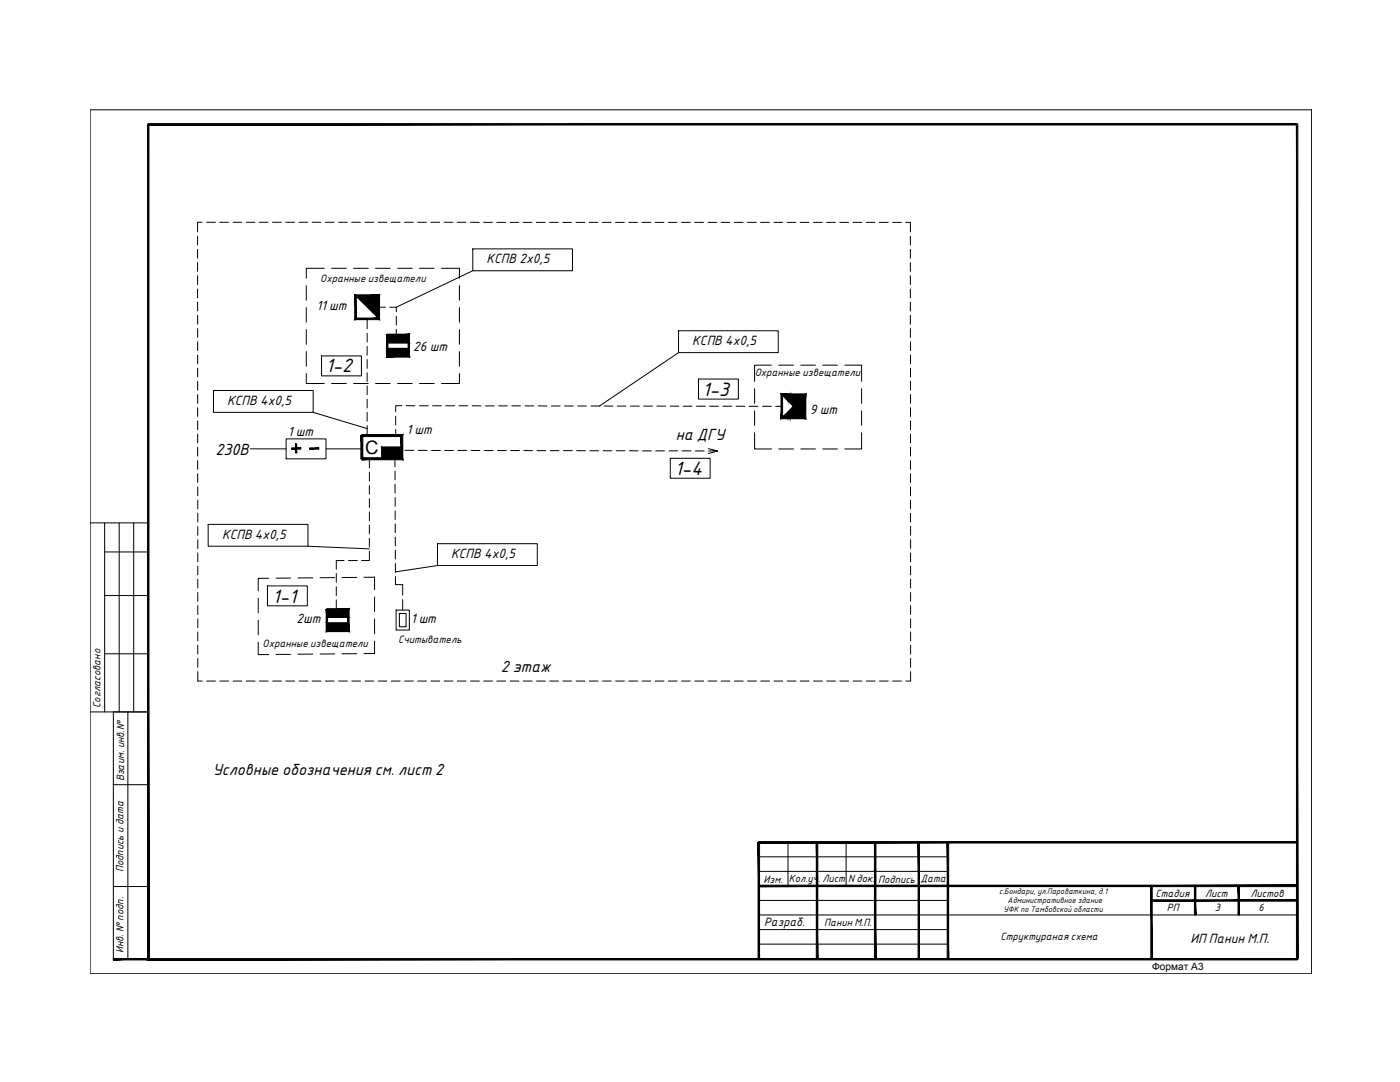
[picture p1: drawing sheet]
<svg xmlns="http://www.w3.org/2000/svg" width="279mm" height="216mm" viewBox="0 0 279 216" stroke-linecap="round" stroke-linejoin="round" font-family="sans-serif">
<!-- layer: DESC -->
<g fill="none" stroke="#000" stroke-width=".2">
<path d="M18 21.9h243.8v172.4h-243.8zM39.4 47.1v1.8M39.4 49.8v1.7M39.4 52.4v1.8M39.4 55v1.8M39.4 57.7v1.7M40.3 44.4h-.9v1.9M41.2 44.4h1.8M43.9 44.4h1.7M46.5 44.4h1.8M49.1 44.4h1.8M51.7 44.4h1.8"/>
<path d="M54.4 44.4h1.7M57 44.4h1.8M59.7 44.4h1.7M61.1 57v2.9M62.3 44.4h1.7M64.7 53.5h-3.6v2M64.9 44.4h1.8M66.2 53.5h2.9M67.6 44.4h1.7M70.2 44.4h1.7M70.6 53.5h2.9M72.8 44.4h1.8"/>
<path d="M74.9 53.5h3M75.5 44.4h1.7M78.1 44.4h1.7M79.3 53.5h3M80.7 44.4h1.8M83.3 44.4h1.8M83.7 53.5h2.9M86 44.4h1.7M88.1 53.5h3.6v2M88.6 44.4h1.8M91.2 44.4h1.8M91.7 57v2.9"/>
<path d="M93.9 44.4h1.7M94.4 49.7h19.9v4.3h-19.9zM94.4 54l-15.3 7.3M96.5 44.4h1.8M99.1 44.4h1.8M101.8 44.4h1.7M104.4 44.4h1.8M107.1 44.4h1.7M109.7 44.4h1.7M112.3 44.4h1.8M114.9 44.4h1.8M117.6 44.4h1.7"/>
<path d="M120.2 44.4h1.8M122.8 44.4h1.8M125.5 44.4h1.7M128.1 44.4h1.8M130.7 44.4h1.8M133.4 44.4h1.7M136 44.4h1.8M138.6 44.4h1.8M141.3 44.4h1.7M143.9 44.4h1.8M146.5 44.4h1.8M149.2 44.4h1.7"/>
<path d="M151.8 44.4h1.8M154.4 44.4h1.8M157.1 44.4h1.7M159.7 44.4h1.8M162.3 44.4h1.8M165 44.4h1.7M167.6 44.4h1.7M170.2 44.4h1.8M172.9 44.4h1.7M175.5 44.4h1.8M178.1 44.4h1.8M180.8 44.4h.9v1.9"/>
<path d="M181.7 47.1v1.8M181.7 49.8v1.7M181.7 52.4v1.8M181.7 55v1.8M181.7 57.7v1.7M39.4 60.3v1.7M39.4 62.9v1.8M39.4 65.6v1.7M39.4 68.2v1.7M39.4 70.8v1.8M39.4 73.5v1.7M39.4 76.1v1.8"/>
<path d="M39.4 78.7v1.8M42.6 77.9h19.9v4.4h-19.9zM61.1 74.5v2h3.6M61.1 61.4v2.9M61.1 65.8v2.9M61.1 70.2v2.9M64.2 71h7.9v4h-7.9zM66.2 76.5h2.9M70.6 76.5h2.9M73.3 63.6v2M73.3 66.5v1.7M73.3 69.1v1.8"/>
<path d="M73.3 71.7v1.8M73.3 74.4v1.7M73.3 77v1.8M73.3 79.7v1.7M74.9 76.5h3M75.6 61.3h1.3M77.3 66.8h4.3v1.6h-4.3zM77.3 69.5h4.3v1.6h-4.3zM77.8 61.3h1.3M79.1 61.3v.9M79.1 63.1v1.7M79.1 65.7v.9"/>
<path d="M79.3 76.5h3M83.7 76.5h2.9M91.7 74.5v2h-3.6M91.7 61.4v2.9M91.7 65.8v2.9M91.7 70.2v2.9M135.4 66h19.9v4.4h-19.9zM135.4 70.4l-15.8 10.6M139.4 75.6h8v4h-8zM150.6 77.6v2.9M154 72.9h-3.4v3.2M155.4 72.9h3"/>
<path d="M159.8 72.9h2.9M164.2 72.9h2.9M168.6 72.9h3.4v3.2M172 77.6v2.9M181.7 60.3v1.7M181.7 62.9v1.8M181.7 65.6v1.7M181.7 68.2v1.7M181.7 70.8v1.8M181.7 73.5v1.7M181.7 76.1v1.8M181.7 78.7v1.8"/>
<path d="M39.4 81.4v1.7M39.4 84v1.8M39.4 86.6v1.8M39.4 89.3v1.7M39.4 91.9v1.7M39.4 94.5v1.8M39.4 97.2l.1 1.7M39.5 99.8v1.7M49.9 89.6h7.2M57.1 87.6h8v4h-8zM62.5 82.3l10.8 3.2M65.1 89.6h7.1"/>
<path d="M73.3 82.3v1.7M73.3 84.9v2M73.7 91.6v1.8M73.7 94.2v1.8M73.7 96.9v1.7M73.7 99.5v1.8M76.2 91.6h.1M78.8 91.6v1.5M78.8 94v1.8M78.8 96.6v1.8M78.9 99.3v1.7M79 83v1.8"/>
<path d="M79 85.7v1.2M80.2 89.2h-4v2.4M80.2 89.9h.1M80.2 80.9h-1.2v1.3M80.8 89.9h1.8M81.1 80.9l1.7 .1M83.5 89.9h1.7M83.7 81h1.8M86.1 89.9h1.8M86.3 81h1.8M88.7 89.9h1.8M89 81h1.7"/>
<path d="M91.4 89.9h1.7M91.6 81h1.8M94 89.9h1.8M94.2 81h1.8M96.6 89.9h1.8M96.9 81h1.7M99.3 89.9h1.7M99.5 81h1.8M101.9 89.9h1.8M102.1 81h1.8M104.5 89.9h1.8M104.8 81h1.7"/>
<path d="M107.2 89.9h1.7M107.4 81h1.7M109.8 89.9h1.8M110 81h1.8M112.5 89.9h1.7M112.7 81h1.7M115.1 89.9h1.7M115.3 81h1.7M117.7 89.9h1.8M117.9 81h1.8M120.3 89.9h1.8M120.6 81h1.7"/>
<path d="M123 89.9h1.7M123.2 81h1.7M125.6 89.9l1.8 .1M125.8 81h1.8M128.2 90h1.8M128.5 81h1.7M130.9 90h1.7M131.1 81h1.8M133.5 90h1.8M133.7 81l1.8 .1M133.8 91.4h7.9v4h-7.9zM136.1 90h1.8"/>
<path d="M136.3 81.1h1.8M138.8 90h1.7M139 81.1h1.8M141.4 89.5l1.8 .5h-1.8M141.6 81.1h1.8M143.2 90l-1.8 .5M144.3 81.1h1.7M146.9 81.1h1.7M149.5 81.1h1.8M150.6 86.3v3.3h3.4M150.6 82v2.9M152.2 81.1h1.7"/>
<path d="M154.8 81.1h1.2M155.4 89.6h3M159.8 89.6h2.9M164.2 89.6h2.9M172 86.3v3.3h-3.4M172 82v2.9M181.7 81.4v1.7M181.7 84v1.8M181.7 86.6v1.8M181.7 89.3v1.7M181.7 91.9v1.7M181.7 94.5v1.8"/>
<path d="M181.7 97.2v1.7M181.7 99.8v1.7M18 104.3h11.6M20.9 104.3v37.8M20.9 118.8h8.7M20.9 110.1h8.7M23.8 104.3v37.8M26.7 104.3v37.8M39.5 102.4v1.8M39.5 105.1v1.7M39.5 107.7v1.7M39.5 110.3v1.8"/>
<path d="M39.5 113v1.7M39.5 115.6v1.7M39.5 118.2v1.8M41.5 104.6h20v4.4h-20zM51.5 119.4v2.9M53.4 116.9h7.9v4h-7.9zM53.6 115.4h-2.1v2.5M58 115.3l-2.9 .1M61.5 109l12.2 .5M62.4 115.3h-2.9M66.8 115.3h-2.9M67.1 114.4v1.8"/>
<path d="M67.1 117.1v1.7M67.1 119.7v1.7M68.7 111.9h-1.6v1.7M69.5 111.9h1.8M71.2 115.2h-2.9M72.6 115.2h2.2v2.5M73.7 110v1.9h-1.5M73.7 102.1v1.8M73.7 104.8v1.7M73.7 107.4v1.8M74.8 119.1v3M78.9 101.9v1.8"/>
<path d="M78.9 104.5v1.8M78.9 107.2v1.7M78.9 112.4v1.8M78.9 109.8v1.8M78.9 115.1v1.6h1.5v2.1M80.4 119.6v2.1M87.3 108.5h19.9v4.3h-19.9zM87.3 112.8l-8.4 1.3M181.7 102.4v1.8M181.7 105.1v1.7M181.7 107.7v1.7M181.7 110.3v1.8"/>
<path d="M181.7 113v1.7M181.7 115.6v1.7M181.7 118.2v1.8M20.9 130.5h8.7M39.4 135.9h1M39.5 134v1.9M39.5 120.8v1.8M39.5 123.5v1.8M39.5 126.1v1.8M39.5 128.7v1.8M39.5 131.4v1.7M41.2 135.9h1.8"/>
<path d="M43.9 135.9h1.7M46.5 135.9h1.8M49.1 135.9h1.8M51.5 128.1v2.5h2.1M51.5 123.7v3M51.8 135.9h1.7M54.4 135.9h1.8M57 135.9h1.8M58 130.6h-2.9M59.7 135.9h1.7M62.3 135.9h1.8M62.4 130.5h-2.9"/>
<path d="M64.9 135.9h1.8M65.2 121.6h4.3v1.6h-4.3zM65.2 124.3h4.3v1.6h-4.3zM66.8 130.5h-2.9M67.6 135.9h1.7M70.2 135.9h1.8M71.2 130.4l-2.9 .1M72.8 135.9h1.8M74.8 127.9v2.5h-2.2M74.8 123.5v3M75.5 135.9h1.7M78.1 135.9h1.8"/>
<path d="M79.1 121.7h2.6v4h-2.6zM79.7 122.4h1.3v2.7h-1.3zM80.7 135.9h1.8M83.4 135.9h1.7M86 135.9h1.7M88.6 135.9h1.8M91.3 135.9h1.7M93.9 135.9h1.8M96.5 135.9h1.8M99.2 135.9h1.7M101.8 135.9h1.8M104.4 135.9h1.8"/>
<path d="M107.1 135.9h1.7M109.7 135.9h1.8M112.3 135.9h1.8M115 135.9h1.7M117.6 135.9h1.8M120.2 135.9h1.8M122.9 135.9h1.7M125.5 135.9h1.7M128.1 135.9h1.8M130.8 135.9h1.7M133.4 135.9h1.7M136 135.9h1.8"/>
<path d="M138.7 135.9h1.7M141.3 135.9h1.8M143.9 135.9h1.8M146.6 135.9h1.7M149.2 135.9h1.8M151.8 135.9h1.8M154.5 135.9h1.7M157.1 135.9h1.7M159.7 135.9h1.8M162.4 135.9h1.7M165 135.9h1.7M167.6 135.9h1.8"/>
<path d="M170.3 135.9h1.7M172.9 135.9h1.7M175.5 135.9h1.8M178.2 135.9h1.7M181.7 134v1.9h-.9M181.7 120.8v1.8M181.7 123.5v1.8M181.7 126.1v1.8M181.7 128.7v1.8M181.7 131.4v1.7M18 142.1h11.6M22.6 142.1v49.3"/>
<path d="M22.6 156.6h7M25.5 142.1v49.3M22.6 176.9h7M151.4 171h37.8M151.4 173.9h37.8M151.4 179.7h37.8M157.3 168.1v8.7M168.9 168.1v8.7M151.4 188.4h37.8M151.4 182.6h107.4M151.4 185.5h37.8"/>
</g>
<g fill="#000" stroke="#000" stroke-width=".2">
<path d="M71.1 59.1h4.4v4.4z"/>
<path d="M29.4 24.8l.3 166.5v-166.5zM29.4 24.8l.3 166.5-.3 .2zM29.4 191.5l229.5-.2h-229.2zM29.4 191.5l229.5-.2v.2z"/>
<path d="M29.6 24.9h229.3v-.2zM29.6 24.7h229.3l-229.3 .2z"/>
<path d="M70.8 58.8l.3 .3 4.6-.3zM71.1 59.1l4.6-.3-.2 .3zM75.7 58.8l-.2 .3 .2 4.7zM75.5 59.1l.2 4.7-.2-.3zM70.8 63.8h4.9l-.2-.3zM70.8 63.8l.3-.3h4.4zM70.8 58.8v5l.3-.3zM70.8 58.8l.3 .3v4.4z"/>
<path d="M77.3 66.7v.3l4.4-.3zM77.3 67l4.4-.3-.3 .3zM81.7 66.7l-.3 .3 .3 4.3zM81.4 67l.3 4.3-.3-.3zM77.1 71.3h4.6l-.3-.3zM77.1 71.3l.3-.3h4zM77.1 66.8v4.5l.3-.3zM77.1 66.8h.3v4.2z"/>
<path d="M77.3 66.8l4.3 1.6v-1.6zM77.3 66.8l4.3 1.6h-4.3z"/>
<path d="M77.3 69.5l4.3 1.6v-1.6zM77.3 69.5l4.3 1.6h-4.3z"/>
<path d="M156.6 78.9h.4l-.4 .3zM157 78.9l-.4 .3h.4z"/>
<path d="M156.9 78.9h.4l-.4 .6zM157.3 78.9l-.4 .6h.4z"/>
<path d="M157.2 78.9h.3l-.3 .9zM157.5 78.9l-.3 .9h.3z"/>
<path d="M157.5 78.8h.3l-.3 1.3zM157.8 78.8l-.3 1.3h.3z"/>
<path d="M157.8 78.9h.3l-.3 1.5zM158.1 78.9l-.3 1.5h.3z"/>
<path d="M158.1 78.9h.3l-.3 1.8zM158.4 78.9l-.3 1.8h.3z"/>
<path d="M158.4 78.9h.3l-.3 4.4zM158.7 78.9l-.3 4.4h.3z"/>
<path d="M158.6 78.9h.4l-.4 4.4zM159 78.9l-.4 4.4h.4z"/>
<path d="M158.9 78.9h.4l-.3 4.4zM159.3 78.9l-.3 4.4h.3z"/>
<path d="M159.3 78.9h.3l-.3 4.4zM159.6 78.9l-.3 4.4h.3z"/>
<path d="M159.5 78.9h.4l-.3 4.4zM159.9 78.9l-.3 4.4h.3z"/>
<path d="M159.9 78.9h.3l-.3 4.4zM160.2 78.9l-.3 4.4h.3z"/>
<path d="M160.2 78.9h.3l-.3 4.4zM160.5 78.9l-.3 4.4h.3z"/>
<path d="M58.2 89.4v.2l1.8-.2zM58.2 89.6l1.8-.2v.2z"/>
<path d="M59 88.6l.2 1.8v-1.8zM59 88.6l.2 1.8h-.2z"/>
<path d="M61.8 89.4v.2l1.8-.2zM61.8 89.6l1.8-.2v.2z"/>
<path d="M72.2 86.7v.4l8.2-.4zM72.2 87.1l8.2-.4-.4 .4zM80.4 86.7l-.4 .4 .4 4.6zM80 87.1l.4 4.6-.4-.4zM72.2 91.7h8.2l-.4-.4zM72.2 91.3h7.8l-7.8 .4z"/>
<path d="M72 86.9l.4 4.7v-4.7zM72 86.9l.4 4.7h-.4z"/>
<path d="M76.2 89.2l4 2.4v-2.4zM76.2 89.2l4 2.4h-4z"/>
<path d="M157 82.9v.4h-.4zM156.6 82.9v.4l.4-.4z"/>
<path d="M157.2 82.6v.7h-.3zM156.9 82.6v.7l.3-.7z"/>
<path d="M157.5 82.4v.9h-.3zM157.2 82.4v.9l.3-.9z"/>
<path d="M157.8 82v1.3h-.3zM157.5 82v1.3l.3-1.3z"/>
<path d="M158.1 81.8v1.5h-.3zM157.8 81.8v1.5l.3-1.5z"/>
<path d="M158.4 81.5v1.8h-.3zM158.1 81.5v1.8l.3-1.8z"/>
<path d="M158.4 81l.2 .2-2.4 2.1zM156.2 83.3l.2 .2 2.2-2.3z"/>
<path d="M156.4 78.7l2.2 2.2-.2 .3zM156.4 78.7l-.2 .2 2.2 2.3z"/>
<path d="M160.8 78.6v5l-.3-.4zM160.5 78.9v4.3l.3-4.6zM155.9 78.6h4.9l-.3 .3zM155.9 78.6l.3 .3h4.3zM155.9 78.6l.3 .3-.3 4.7zM156.2 78.9l-.3 4.7 .3-.4zM155.9 83.6l.3-.4 4.6 .4zM156.2 83.2l4.6 .4-.3-.4z"/>
<path d="M65.2 121.5v.3l4.5-.3zM65.2 121.8l4.5-.3-.3 .3zM69.7 121.5l-.3 .3 .3 4.2zM69.4 121.8l.3 4.2-.3-.2zM65.1 126h4.6l-.3-.2zM65.4 125.8h4l-4.3 .2zM65.1 121.6v4.4l.3-.2zM65.1 121.6h.3v4.2z"/>
<path d="M65.2 121.6l4.3 1.6v-1.6zM65.2 121.6l4.3 1.6h-4.3z"/>
<path d="M65.2 124.3l4.3 1.6v-1.6zM65.2 124.3l4.3 1.6h-4.3z"/>
<path d="M151.4 176.6v.3l107.4-.3zM151.4 176.9l107.4-.3v.3z"/>
<path d="M151.4 167.9v.3l107.4-.3zM151.4 168.2l107.4-.3v.3z"/>
<path d="M151.3 168.1l.3 23.2v-23.2zM151.3 168.1l.3 23.2h-.3z"/>
<path d="M162.9 168.1l.3 23.3v-23.3zM162.9 168.1l.3 23.3h-.3z"/>
<path d="M174.5 168.1l.3 23.2v-23.2zM174.5 168.1l.3 23.2h-.3z"/>
<path d="M183.2 168.1l.3 23.2v-23.2zM183.2 168.1l.3 23.2h-.3z"/>
<path d="M189 168.1l.3 23.2v-23.2zM189 168.1l.3 23.2h-.3z"/>
<path d="M229.8 179.5v.3l29-.3zM229.8 179.8l29-.3v.3z"/>
<path d="M22.6 191.3v.2l7-.2zM22.6 191.5l7-.2v.2z"/>
<path d="M229.7 176.8v14.6h.2zM229.7 176.8h.2v14.6z"/>
<path d="M238.4 176.8v5.8h.3zM238.4 176.8h.3v5.8z"/>
<path d="M247.1 176.8v5.8h.3zM247.1 176.8h.3v5.8z"/>
<path d="M258.7 24.8v166.6h.3zM258.7 24.8h.3v166.6z"/>
</g>
<g font-size="3.7">
<text x="65" y="74.3">1-2</text>
<text x="140.2" y="79">1-3</text>
<text x="72.8" y="90.6">C</text>
<text x="134.7" y="94.8">1-4</text>
<text x="54.4" y="120.2">1-1</text>
</g>
<g font-size="3.1">
<text x="134.9" y="87.8">на ДГУ</text>
<text x="43" y="90.8">230В</text>
<text x="100" y="134.2">2 этаж</text>
<text x="42.5" y="154.7">Условные обозначения см. лист 2</text>
</g>
<g font-size="2.6">
<text x="97.1" y="52.5">КСПВ 2х0,5</text>
<text x="63.2" y="61.9">11 шт</text>
<text x="82.5" y="70">26 шт</text>
<text x="138.2" y="68.9">КСПВ 4х0,5</text>
<text x="45.4" y="80.8">КСПВ 4х0,5</text>
<text x="161.6" y="82.6">9 шт</text>
<text x="57.5" y="87">1 шт</text>
<text x="81.1" y="86.5">1 шт</text>
<text x="44.3" y="107.5">КСПВ 4х0,5</text>
<text x="90.1" y="111.3">КСПВ 4х0,5</text>
<text x="59.2" y="124.3">2шт</text>
<text x="82" y="124.4">1 шт</text>
<text x="237.6" y="188.2">ИП Панин М.П.</text>
</g>
<text font-size="2.3" x="152.5" y="184.7">Разраб.</text>
<g font-size="2.1">
<text x="63.9" y="56.3">Охранные извещатели</text>
<text x="150.6" y="75">Охранные извещатели</text>
<text x="52.4" y="129">Охранные извещатели</text>
<text x="79.5" y="128.3">Считыватель</text>
</g>
<g font-size="2">
<text x="20" y="141.2" transform="rotate(-90 20 141.2)">Cогласовано</text>
<text x="24.8" y="155.9" transform="rotate(-90 24.8 155.9)">Взаим. инв.№</text>
<text x="24.7" y="174.1" transform="rotate(-90 24.7 174.1)">Подпись и дата</text>
<text x="152.4" y="176.2">Изм.</text>
<text x="157.4" y="176">Кол.уч.</text>
<text x="164.1" y="176.1">Лист</text>
<text x="169.3" y="176.1">N док.</text>
<text x="175.3" y="176.2">Подпись</text>
<text x="183.7" y="176">Дата</text>
<text x="230.6" y="179">Стадия</text>
<text x="240.5" y="178.9">Лист</text>
<text x="249.6" y="178.9">Листов</text>
<text x="164.5" y="184.7">Панин М.П.</text>
<text x="232.8" y="181.7">РП</text>
<text x="242.4" y="181.7">3</text>
<text x="251.1" y="181.7">6</text>
<text x="24.7" y="190.2" transform="rotate(-90 24.7 190.2)">Инв. № подп.</text>
<text x="199.7" y="187.5">Структураная схема</text>
<text x="229.9" y="193.5">Формат А3</text>
</g>
<g font-size="1.5">
<text x="199.4" y="178.4">c.Бондари, ул.Пароваткина, д.1</text>
<text x="200.3" y="182.1">УФК по Тамбовской области</text>
<text x="201.1" y="180.2">Административное здание</text>
</g>
</svg>
